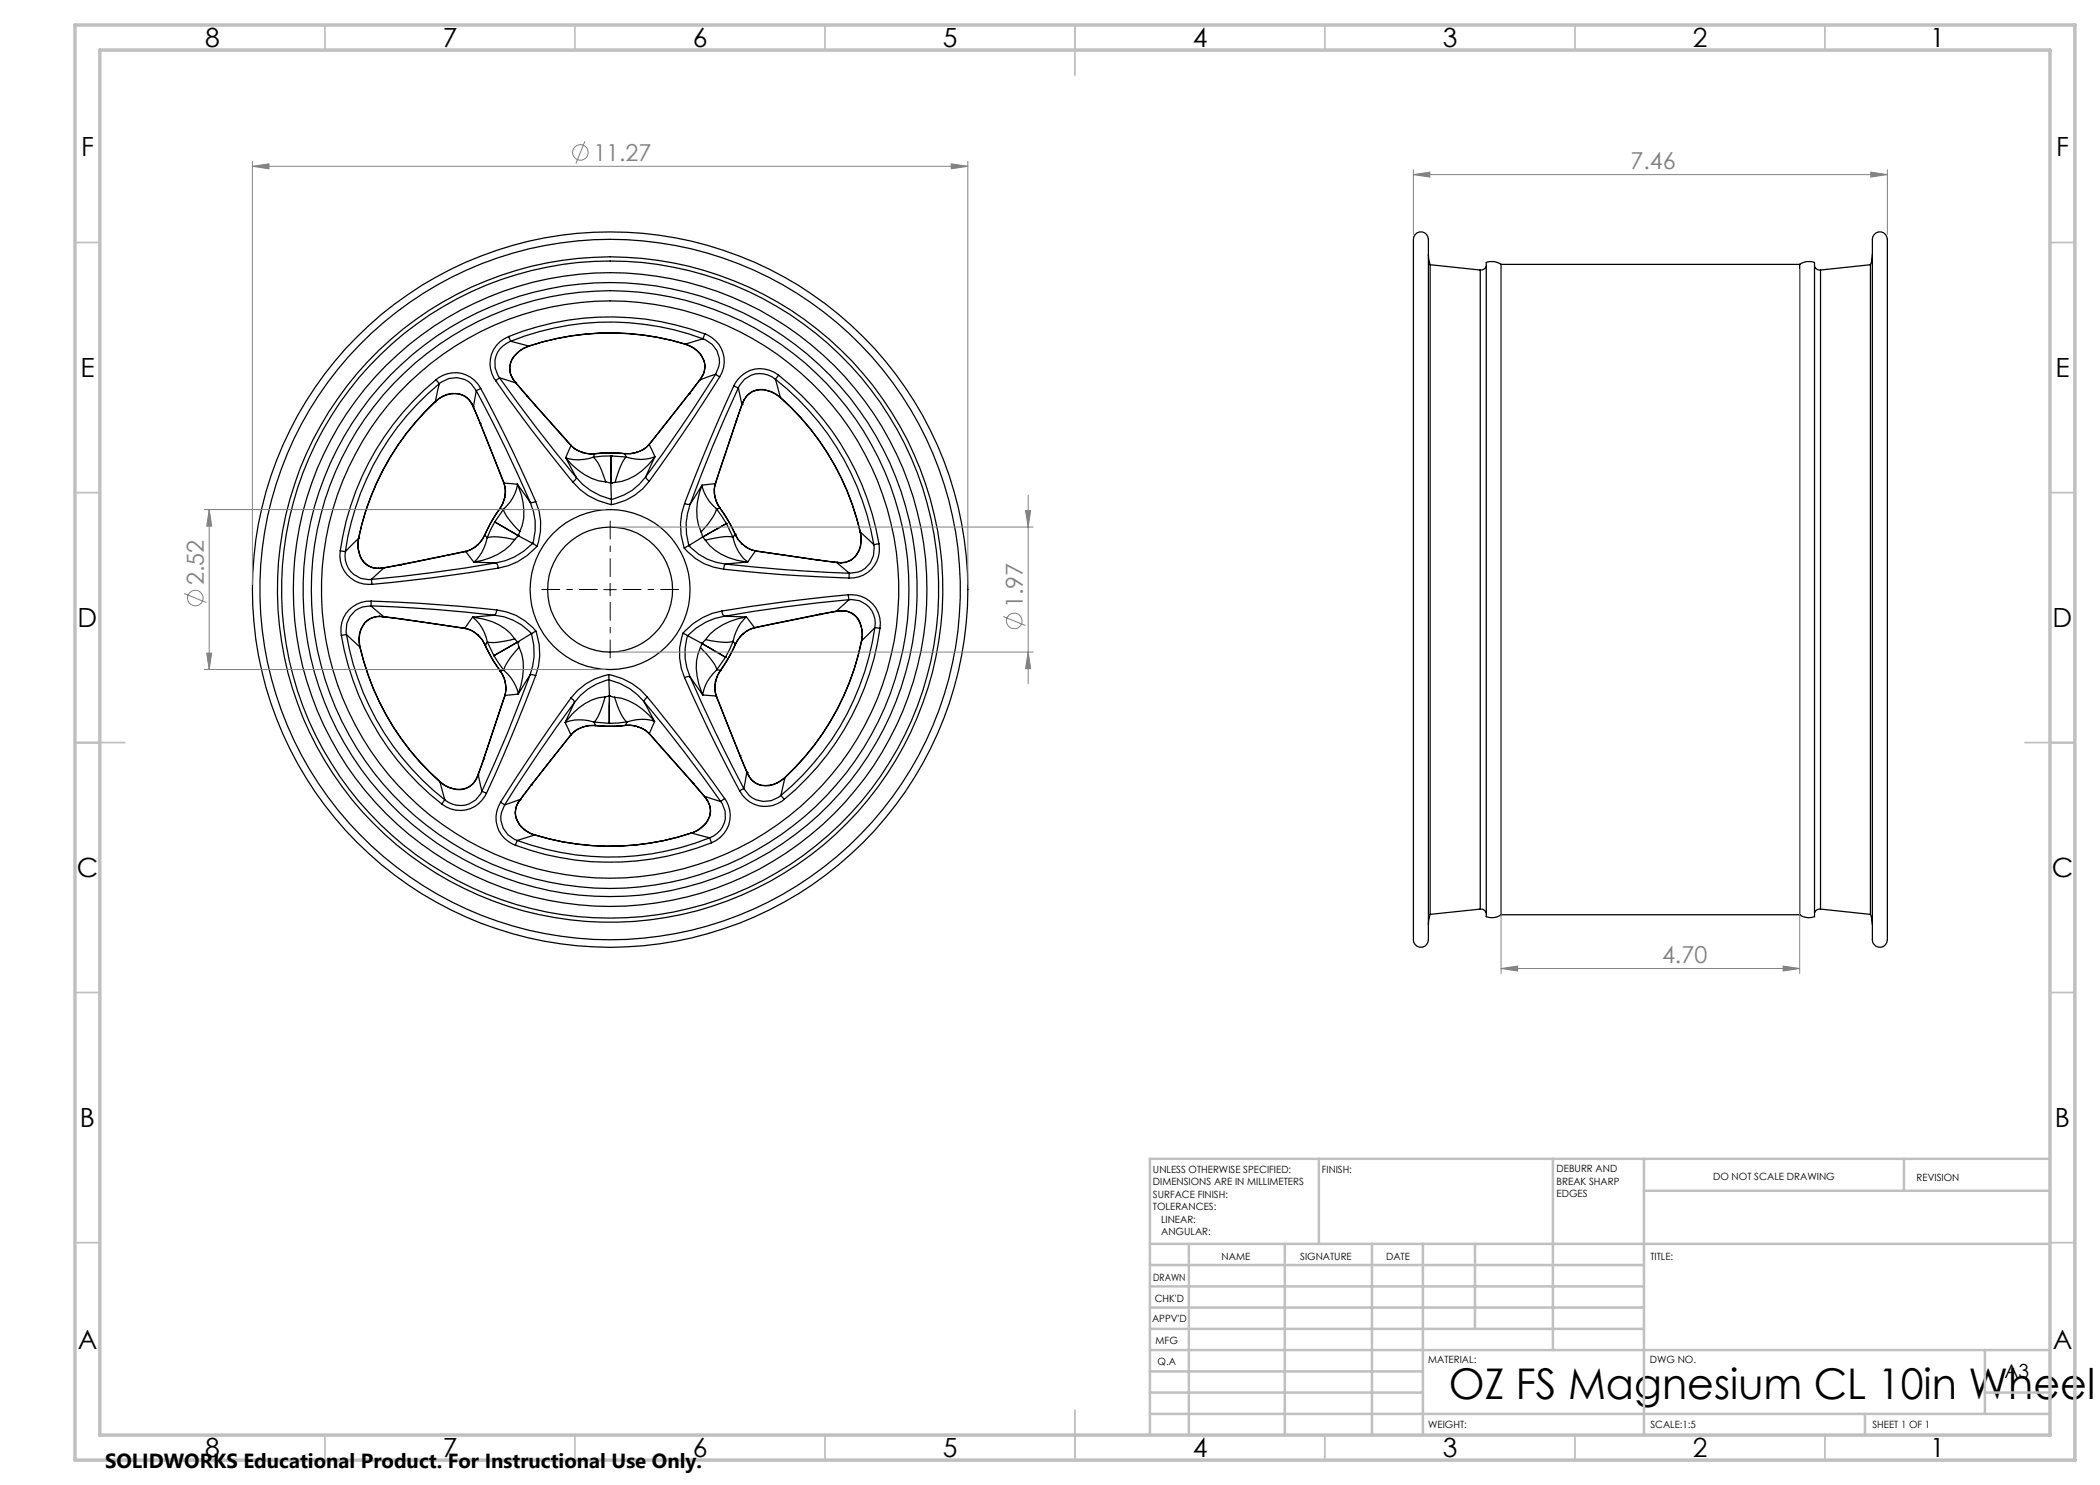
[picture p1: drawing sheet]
<svg xmlns="http://www.w3.org/2000/svg" width="420mm" height="297mm" viewBox="0 0 420 297" stroke-linecap="round" stroke-linejoin="round" font-family="sans-serif">
<g fill="none" stroke="#000" stroke-width=".25">
<path d="M283 46.9a1.6 1.6 0 0 1 2-.2 1.6 1.6 0 0 1 .7 1.9v138.7a1.59 1.59 0 0 1-.9 2 1.59 1.59 0 0 1-2-.8l-.1-140.6 .1-.5zM285.7 50.9v.8l.3 1.2M286 52.9v130M286 52.9l10.1 1.1M296.1 54v127.8M297.3 53.3l-.6 .6-.6 .1M300.2 52.9a2.93 2.93 0 0 0-2.9-.3v130.7a2.8 2.8 0 0 0 2.9-.4M300.2 52.9v130M300.2 52.9h59.7M359.9 52.9a2.93 2.93 0 0 1 3-.3v130.7a2.8 2.8 0 0 1-3-.4M359.9 52.9v130M362.9 53.3l.5 .6 .7 .1"/>
<path d="M364.1 54v127.8M374.1 52.9v130M374.1 52.9l-10 1.1M374.5 50.9l-.2 1.3-.2 .7M374.8 46.9a1.6 1.6 0 0 1 2-.2 1.6 1.6 0 0 1 .7 1.9v138.7a1.59 1.59 0 0 1-.9 2 1.59 1.59 0 0 1-2.1-.8v-140.6v-.5zM87.2 75.9a5.8 5.8 0 0 1 8.9 1.8M87.2 75.9a54.3 54.3 0 0 0-19.1 34.3M87.2 75.9l.7 .8M87.9 76.7a4.7 4.7 0 0 1 7.3 1.4M87.9 76.7a53.5 53.5 0 0 0-18.8 33.6M87.9 76.7l-.8 3.6M95.2 78.1a289.1 289.1 0 0 1 10.8 22.4"/>
<path d="M95.2 78.1l-.5 3.3M96.1 77.7l6.3 12.3 4.7 10.3M96.1 77.7l-.9 .4M99.1 76.1l7.1 9.8 8.4 10.5M99.9 75.6a315.8 315.8 0 0 0 15.4 19.9M99.9 75.6l-.8 .5M99.9 75.6l3.3 1M101.7 67.3a5.8 5.8 0 0 0-2.6 8.8M101.7 67.3l.4 1M102.1 68.3a4.7 4.7 0 0 0-2.2 7.3M102.1 68.3l3.7 .9M102.5 75.7l.1 .1"/>
<path d="M102.6 75.8l.6 .8M103.1 76.5l2.3 2.6M103.1 76.5h.1M103.1 76.5l.1 .1M103.2 76.6l2.2 2.6M105.3 79.1h.1M105.4 79.1l8.8 10M105.4 79.1v.1M105.4 79.2l8.8 9.9M105.8 69.2a4.8 4.8 0 0 0-3.7 5.3l.1 .6 .9 1.4M105.8 69.2a4.8 4.8 0 0 0-3.7 5.6l.5 1M105.8 69.2h.1"/>
<path d="M137.1 68.9a4.9 4.9 0 0 1 3.8 5.1l-.4 1.2M137.1 68.9a51.2 51.2 0 0 0-31.3 .3M137.1 68.8a5.3 5.3 0 0 1 3.9 4.5l-.2 1.2-.4 .8M137.1 68.8a51.2 51.2 0 0 0-31.3 .4M137.1 68.8v.1M137.8 78.9l-7.9 10M137.8 78.8l-7.9 10M137.8 78.8h.1M137.8 78.8v.1M140 76l-2.2 2.9M140 75.9l-2.2 2.9M140 75.9h.1"/>
<path d="M140 75.9v.1M140.4 75.3l-.4 .7M140.5 75.2l-.5 .7M140.5 75.2l-.1 .1M140.6 67.8a4.7 4.7 0 0 1 2.5 7.1M140.6 67.8a53.2 53.2 0 0 0-38.5 .5M140.6 67.8l-3.5 1M141 66.8a5.8 5.8 0 0 1 2.9 8.6M141 66.8a54.5 54.5 0 0 0-39.3 .5M141 66.8l-.4 1M143.1 74.9l-2.3 3.6a304.6 304.6 0 0 1-11.6 16.9M143.1 74.9l.8 .5"/>
<path d="M143.1 74.9l-3.1 1.1M143.9 75.4l-5.4 8.4-8.6 12.4M146.8 77.2l-4.9 11-5 12.5M146.8 77.2l.9 .4M147.7 77.6a284.7 284.7 0 0 0-9.7 23.2M147.7 77.6l.7 3.3M148.8 80l-.4 .9M148.9 79.9l-.5 .9M148.9 79.9l-.1 .1M155.1 75.8a4.7 4.7 0 0 0-7.4 1.8M155.1 75.8a53.6 53.6 0 0 1 19.7 33.1M155.1 75.8l1 3.7"/>
<path d="M155.7 75a54.4 54.4 0 0 1 20.1 33.8M155.7 75a5.8 5.8 0 0 0-8.9 2.2M155.7 75l-.6 .8M156 79.5a4.8 4.8 0 0 0-6.4-.6l-.7 1M156 79.5a51.7 51.7 0 0 1 16 26.9M156 79.5h.1M156.1 79.5a5 5 0 0 0-5.7-1.2l-1 .8-.6 .9M156.1 79.5a51.3 51.3 0 0 1 16 26.9M87.1 80.3a4.9 4.9 0 0 1 6.3-.7l.9 1M87.1 80.3a51.7 51.7 0 0 0-15.4 27.4M87.1 80.3a4.7 4.7 0 0 1 6.7-.4l.5 .7M87.1 80.3a51.1 51.1 0 0 0-15.4 27.4"/>
<path d="M87.1 80.3h.1M94.2 80.6l.4 .7M94.3 80.6l.4 .8M94.6 81.3l1.4 3.4M94.6 81.3h.1M94.6 81.3l.1 .1M94.7 81.4l1.4 3.4M96 84.7l4.7 11.8M96 84.7h.1M96 84.7l.1 .1M96.1 84.8l4.7 11.8M100.7 96.5a5.4 5.4 0 0 1 .2 3"/>
<path d="M100.7 96.5l.1 .1M100.8 96.6l2.7 .2M100.8 96.6l.3 1.7-.2 1.3M100.9 99.5l-.4 1.3-.6 1M100.9 99.6l-.4 1.2-.6 1M100.9 99.5v.1M103.5 96.8l2.5 3.7M103.5 96.8v.1a12.7 12.7 0 0 1 1 8.2l-.5 1.2M103.5 96.8a7.8 7.8 0 0 1-2.8 5.1M113.1 91.5l2.2 4M113.1 91.5a13.5 13.5 0 0 0 6.6 4.7l1.4 .2M114.2 89a4.4 4.4 0 0 0 2.3 1.4"/>
<path d="M114.2 89.1l-1.1 2.4M114.2 89.1l.7 .7 1.6 .7M114.6 96.4a12.8 12.8 0 0 0 7.6 4.5M115.3 95.5l-.2 .4-.5 .5M115.3 95.5a12.6 12.6 0 0 0 7 4.4M116.5 90.5h.1M116.5 90.5l1.6 .3 .8-.1M116.5 90.5l1.6 .3h.8M118.7 91.4a11 11 0 0 1 2.4 5M118.7 91.4a7.9 7.9 0 0 1-5.6 .1M118.9 90.7a25.9 25.9 0 0 1 6.1 0M118.9 90.8l-.2 .6"/>
<path d="M118.9 90.7v.1M121.1 96.4l1.1 .3M122.2 96.7h.1M122.2 96.7l.1 3.2M122.2 91.2v5.5M122.2 91.2l-3.5 .2M122.2 91.2h.1M122.2 91.2l3 .2M122.3 99.9l-.1 1M122.3 99.9h.1M123 96.5l-.8 .2M125 90.7a28.8 28.8 0 0 0-6.1 .1"/>
<path d="M125 90.7h.1M125 90.7l.2 .7M125.2 91.4a13 13 0 0 0-2.2 5.1M127.4 90.5l-1.3 .2h-1.1M127.4 90.5l-1.2 .2h-1.2M129.2 95.4l.1 .4 .6 .4M129.2 95.4a11.4 11.4 0 0 1-6.9 4.5M129.9 88.9l1.1 2.4M129.9 96.2a11.8 11.8 0 0 1-7.7 4.7M129.9 88.9l-1.3 1.1-1.2 .5M129.9 88.8a5 5 0 0 1-2.5 1.6M129.9 88.8v.1"/>
<path d="M131 91.3l-1.8 4.1M131 91.3a11.6 11.6 0 0 1-8 5.2M131 91.3a8 8 0 0 1-5.8 .1M140.4 97l-2.4 3.8M140.4 97a11.8 11.8 0 0 0-.2 9.4M140.4 97a8.1 8.1 0 0 0 2.9 4.8M143 99.5l.5 1.5 .5 .7M143 99.4l.2 .8 .8 1.4M143 99.4v.1M143.1 96.7l-2.7 .3M143.1 96.7l-.3 1 .2 1.8M143.1 96.6a4.9 4.9 0 0 0-.1 2.8"/>
<path d="M143.1 96.6v.1M147.2 84.2l-4.1 12.5M147.3 84.1l-4.2 12.5M147.3 84.1l-.1 .1M148.4 80.9l-1.2 3.3M148.4 80.8l-1.1 3.3M148.4 80.8h.1M148.4 80.8v.1M68.1 110.2a5.8 5.8 0 0 0 6.3 6.7M68.1 110.2l1 .1M69.1 110.3a4.7 4.7 0 0 0 5.2 5.6M71.7 107.7a5.1 5.1 0 0 0 1.9 5.5l1 .4 1.2 .1"/>
<path d="M71.7 107.7l-2.6 2.6M71.7 107.7h.1M71.8 107.7a4.8 4.8 0 0 0 2.6 5.8l1.3 .2M74.3 115.9l.1 1M75.7 113.7h.1M76.7 113.6l-1 .1M76.7 113.6h.1M76.8 113.6l-2.5 2.3M76.8 113.6l-1 .1M80.1 113h.1M80.2 113l-3.4 .6M93 110.3h.2"/>
<path d="M93.2 110.3l1.6 2.1M93.2 110.3l-13 2.7M94.8 112.4l4.4 .2M95.5 109a4.9 4.9 0 0 1-2.5 1.3l-16.3 3.3M95.6 109l-1.5 1-.9 .3M95.6 109h-.1M96.9 107l-.9 1.4-.5 .6M96.9 107l-.3 .8-1 1.2M96.9 107l.5 .6M96.9 107h.1M97.4 107.6a11.7 11.7 0 0 1 5.5 .3M97.4 107.6a8.4 8.4 0 0 1-2.6 4.8"/>
<path d="M99 104.4l4.7 2.8M99 104.4l-1.6 3.2M99 104.4h.1M99.2 112.6a314.4 314.4 0 0 1-24.9 3.3M99.2 112.6l.4 .5 .1 .5M99.7 113.6l-13.3 2-12 1.3M99.9 101.8a26.3 26.3 0 0 0-3 5.2M99.9 101.8a30.4 30.4 0 0 0-3 5.2M99.9 101.8h.1M99.9 101.8l.8 .1M100.7 101.9a12.3 12.3 0 0 0 3.3 4.4M100.7 101.9l-1.7 2.5"/>
<path d="M102.9 107.9a11.8 11.8 0 0 1-8.1 4.5M103.7 107.2h.1M103.7 107.2l-.8 .7M103.7 107.2l2.8 1.5M104 106.3l-.3 .9M106 100.5a11.4 11.4 0 0 1 .5 8.2M106.5 108.7l.9 .5M106.5 108.7a12.8 12.8 0 0 1-7.3 3.9M106.5 108.7h.1M107.1 100.3l-.7 .2h-.4M107.1 100.3a11.8 11.8 0 0 1 .3 8.9M107.4 109.2a13.1 13.1 0 0 1-7.7 4.4"/>
<path d="M136.8 109.6a11.8 11.8 0 0 0 7.9 4.2M136.9 100.7l.7 .2 .4-.1M136.9 100.7a12.9 12.9 0 0 0-.1 8.9M137.8 109.1l-1 .5M137.8 109.1a11.5 11.5 0 0 0 7.3 3.7M137.8 109.1h.1M138 100.8a12.8 12.8 0 0 0-.2 8.3M140.2 106.4l.3 1M140.5 107.4h.1M140.5 107.4l.6 .7M140.5 107.4l-2.7 1.7M141.1 108.1a11.6 11.6 0 0 0 8.4 4.3"/>
<path d="M143.3 101.8a11.9 11.9 0 0 1-3.1 4.6M143.3 101.8l2 2.9M144 101.6a29 29 0 0 1 3 5.3M144 101.7l-.7 .1M144 101.6v.1M144.7 113.8l11.3 1.1 13.8 .7M145.1 112.8a317.8 317.8 0 0 0 24.8 1.8M145.1 112.8l-.2 .4-.2 .6M145.3 104.7l-4.8 2.7M145.3 104.7h.1M145.3 104.7l1.3 2.7M146.6 107.4a13.3 13.3 0 0 0-5.5 .7"/>
<path d="M146.6 107.4a8 8 0 0 0 2.9 5M147 106.9l.6 1 .8 .9M147 106.9h.1M147 106.9l-.4 .5M147.1 106.9l.5 .9 .9 1.1M148.4 108.8l1.1 .8 1.6 .6M148.4 108.8l.1 .1M148.5 108.8a4.9 4.9 0 0 0 2.7 1.4M149.5 112.4l-4.4 .4M151.1 110.2l-1.6 2.2M151.1 110.2l12.6 1.8M151.2 110.2l12.6 1.8"/>
<path d="M151.2 110.2h-.1M163.7 112h.1M163.7 112l3.6 .5M163.8 112h.1M163.8 112l4.4 .5M167.3 112.5l2.6 2.1M167.3 112.5h.1M167.3 112.5l.8 .1M167.4 112.5h.1M168.2 112.5l-.1 .1M169.7 119l-12 1.3-13.3 1.9M169.7 119l.1 .9"/>
<path d="M169.7 119a5.8 5.8 0 0 1 6.3 6.7M169.8 119.9a308.7 308.7 0 0 0-24.9 3.4M169.8 119.9l-2.5 2.3M169.8 119.9a4.7 4.7 0 0 1 5.2 5.6M169.9 114.6l-.1 1M172 106.4a4.8 4.8 0 0 1-2.5 5.9l-1.3 .2M172 106.4h.1M172.1 106.4a5.2 5.2 0 0 1-1.9 5.7l-1.1 .4-1 .1M172.1 106.4l2.7 2.5M174.8 108.9a4.7 4.7 0 0 1-4.9 5.7M175.8 108.8a5.8 5.8 0 0 1-6 6.8M175.8 108.8l-1 .1"/>
<path d="M68.3 127.1a54.7 54.7 0 0 0 20 33.7M69.3 126.9l-1 .2M69.3 126.9a53.3 53.3 0 0 0 19.7 33.1M69.3 126.9l2.7 2.5M72 129.4a51.4 51.4 0 0 0 16 26.9M72 129.4h.1M74.2 121.2l4.3 .2a291.5 291.5 0 0 1 20.4 1.6M74.2 121.2l2.5 2.1M74.2 121.2a4.7 4.7 0 0 0-4.9 5.7M74.2 120.2l10 .5 15.1 1.3M74.2 120.2v1M74.2 120.2a5.8 5.8 0 0 0-5.9 6.9"/>
<path d="M75.9 123.3a4.1 4.1 0 0 0-4.1 4.2l.2 1.9M75.9 123.3h-.1M75.9 123.3h.8M76.6 123.4a4 4 0 0 0-4.7 4.1l.1 1.9M76.6 123.4l3.6 .4M76.6 123.4h.1M76.7 123.3l-.1 .1M76.7 123.3l3.7 .5M80.2 123.8l12.7 1.9M80.2 123.8h.1M80.4 123.8h-.2M80.4 123.8l12.6 1.9"/>
<path d="M92.9 125.7a4.9 4.9 0 0 1 2.6 1.3M92.9 125.7h.1M93 125.7l1.6 .5 1 .8M94.5 123.4l-1.5 2.3M94.5 123.4a11.5 11.5 0 0 1 8.4 4.4M94.5 123.4l.2 .2a8.3 8.3 0 0 1 2.8 4.8M95.5 127a4.8 4.8 0 0 1 1.5 2M95.5 127h.1M95.6 127l.8 .9 .6 1.1M97 129a26.3 26.3 0 0 0 3 5.2M97 129a27.2 27.2 0 0 0 3 5.2M97 129h.1"/>
<path d="M97.5 128.4l-.5 .6M97.5 128.4l1.3 2.7M98.8 131.1l2 3M98.8 131.1h.1M98.9 123l-4.4 .4M98.9 123a11.4 11.4 0 0 1 7.4 3.7M99.3 122l-.1 .7-.3 .3M99.3 122a11.5 11.5 0 0 1 7.9 4.2M100 134.2l.8 1.5 .2 .8M100 134.2l.9 1.5 .1 .7M100 134.2h.1M100.8 134.1a8 8 0 0 1 2.8 4.7"/>
<path d="M100.8 134.1l-.8 .1M100.9 139.2l-4.2 12.6M101 139.1l-.1 .1M101 139.1l-4.2 12.6M101 136.5a4.9 4.9 0 0 1-.1 2.7M101 136.4l.2 1.7-.2 1M101 136.4v.1M102.9 127.8l.6 .6M102.9 127.8a13.1 13.1 0 0 1-5.4 .6M103.5 128.4h.1M103.5 128.4l.3 1.1M103.5 128.4l-4.7 2.7"/>
<path d="M103.6 138.8l-2.6 .3M103.8 129.5a12.2 12.2 0 0 1-.2 9.3M103.8 129.5a12.2 12.2 0 0 0-3 4.6M106 135l-2.4 3.8M106 135a284.7 284.7 0 0 1-9.6 23.3M106 135l.4-.1 .7 .2M106.3 126.7a12.8 12.8 0 0 1-.3 8.3M106.3 126.7h.1M106.3 126.7l-2.8 1.7M107.1 135.1l-4.9 12.5-4.9 11M107.2 126.2a12.8 12.8 0 0 1-.1 8.9M107.2 126.2l-.9 .5"/>
<path d="M114.2 139.6l-6.5 9.3-7.6 11.5M114.2 139.6l.5 .4 .2 .5M121 139.4a10.9 10.9 0 0 0-7.9 5.1h-.1M121 139.4a12.4 12.4 0 0 1-2.2 5M121.8 134.9a13.3 13.3 0 0 1 7.7 4.5M121.8 134.9a12.3 12.3 0 0 0-7.6 4.7M121.8 134.9v1M121.8 135.9a12 12 0 0 0-6.9 4.6M121.8 136a12.6 12.6 0 0 1 7 4.3M121.8 135.9v.1M121.8 136l.1 3.2M121.9 139.2h.1"/>
<path d="M121.9 139.2l1 .2M121.9 139.2l-.9 .2M121.9 139.2l-.1 5.5M122.9 139.4a12 12 0 0 1 8 4.9M122.9 139.4a11 11 0 0 0 2.5 5M129.5 139.4l-.5 .5-.2 .4M129.5 139.4l8.3 10.6 7.1 9.7M136.6 126.6a11.5 11.5 0 0 0 .3 8.9M136.6 126.6l.9 .5M136.9 135.5l4.7 10.3 6.3 12.3M137.5 127.1a11.6 11.6 0 0 0 .5 8.3M137.5 127.1h.1"/>
<path d="M137.5 127.1l2.9 1.6M138 135.4a316.3 316.3 0 0 0 10.8 22.3M138 135.4l2.5 3.6M138 135.4l-.3-.1-.8 .2M140.1 129.5a11.1 11.1 0 0 0 .4 9.5M140.1 129.5a12.3 12.3 0 0 1 3.3 4.4M140.4 128.7h.1M140.4 128.7l-.3 .8M140.4 128.7l4.7 2.7M140.5 139l2.7 .2M141.1 127.9l-.7 .8M141.1 127.9a11.7 11.7 0 0 0 5.5 .4"/>
<path d="M143.1 136.2l-.2 1.3 .3 1.7M143.1 136.2v.1M143.1 136.3a4.6 4.6 0 0 0 .2 3M143.2 139.2l4.8 12M143.2 139.2l4.8 11.9M143.4 133.9a8.2 8.2 0 0 0-2.9 5.1M143.4 133.9l.7 .2M144.1 134.1l-.6 .9-.4 1.3M144.1 134.1l-.6 1-.4 1.1M144.1 134.1h.1M144.4 122.2l.2 .8 .3 .3M144.4 122.2a13.3 13.3 0 0 0-7.8 4.4"/>
<path d="M144.9 123.3l4.4 .1M144.9 123.3a12.8 12.8 0 0 0-7.4 3.8M145.1 131.4h.1M145.1 131.4l-1.7 2.5M146.6 128.3l-1.5 3.1M146.6 128.3l.5 .5M147.1 128.8a28.7 28.7 0 0 1-3 5.3M147.1 128.8h.1M147.1 128.8a26.3 26.3 0 0 1-3 5.3M148.5 126.9l-1.4 1.9M148.5 126.9l-1 1.2-.4 .7M149.3 123.4l1.6 2.1"/>
<path d="M149.3 123.4a12.6 12.6 0 0 0-8.2 4.5M149.3 123.4a7.9 7.9 0 0 0-2.7 4.9M150.9 125.5l-1 .4-1.4 1M150.9 125.5l.1 .1M151 125.6a5 5 0 0 0-2.4 1.2M163.8 122.9h.2M163.8 122.9l-12.9 2.6M164 122.9l-13 2.7M164 122.9h.1M167.3 122.2l-3.5 .7M167.3 122.2l.1 .1M167.4 122.3l-3.4 .6"/>
<path d="M167.4 122.3h.1M168.3 122.1a4 4 0 0 1 4.1 4l-.1 2.1M168.3 122.1l.1 .1M168.3 122.1l-1 .1M168.4 122.2a4 4 0 0 1 4 3.9l-.1 2.1M168.4 122.2l-1 .1M172.3 128.2a51.6 51.6 0 0 1-15.3 27.3M172.3 128.2h.1M172.3 128.2a51.2 51.2 0 0 1-15.3 27.3M175 125.5l1 .2M175 125.5a53.3 53.3 0 0 1-18.8 33.6M175 125.5l-2.7 2.7"/>
<path d="M176 125.7a54.3 54.3 0 0 1-19.2 34.2M88 156.3l1 3.7M88 156.3h.1M89 160l-.7 .8M95.2 155.9a4 4 0 0 1-5.5 1.5l-.8-.3-.9-.8M95.2 155.9a4.1 4.1 0 0 1-5.5 1.6l-1.7-1.2M95.2 155.9h.1M95.6 155l-.4 .9M95.6 155h.1M95.6 154.9l.8 3.4M95.6 154.9l-.4 1M95.6 154.9v.1"/>
<path d="M96.4 158.3l.9 .3M96.4 158.3a4.7 4.7 0 0 1-7.4 1.7M96.7 151.8l-1.1 3.2M96.7 151.8h.1M96.8 151.7l-.1 .1M96.8 151.7l-1.2 3.2M97.3 158.6a5.8 5.8 0 0 1-9 2.2M104 159.9l-.4 .8M104 159.9h.1M104.1 159.9l-3.2 1.1M104.1 159.9h-.1M104.1 159.9l-.5 .6"/>
<path d="M106.2 157.1l-2.2 2.8M106.2 157.1h.1M106.3 156.9l-.1 .2M106.3 156.9l-2.2 3M113 144.5l1.2 2.4M114.2 147l-8 10.1M114.2 146.9v.1M114.2 146.9l-7.9 10M114.9 140.5a321.4 321.4 0 0 0-14 20.5M114.9 140.5l-1.9 4M116.6 145.4a4.7 4.7 0 0 0-2.4 1.7M116.7 145.3l-1.2 .5-1.3 1.1"/>
<path d="M116.7 145.3l-.1 .1M118.8 144.4a8.2 8.2 0 0 0-5.8 .1M118.8 144.4l.3 .7M118.8 144.4l3 .3M119.1 145.1h-1.1l-1.4 .3M119.1 145.1h-1.2l-1.2 .2M119.1 145.1h.1M121.8 144.7h.1M125.1 145.1h.9l1.6 .3M125.1 145.1a28.8 28.8 0 0 1-6 0M125.1 145.1l.8-.1 1.6 .3M125.1 145.1h.1"/>
<path d="M125.4 144.4l-3.6 .3M125.4 144.4l-.3 .7M127.5 145.3l1.6 .7 .8 .7M127.5 145.3l.1 .1M127.6 145.4a4.4 4.4 0 0 1 2.3 1.4M128.8 140.3l2.1 4M128.8 140.3a303.5 303.5 0 0 1 15.3 20M129.9 146.7l8.8 10M129.9 146.7l8.7 9.9M130.9 144.3l-1 2.4M130.9 144.3a7.9 7.9 0 0 0-5.5 .1M138.6 156.6l.1 .1"/>
<path d="M138.6 156.6l2.3 2.7M138.7 156.7l2.2 2.6M138.7 156.7h.1M140.9 159.3l3.2 1M140.9 159.3l.6 .8M140.9 159.3h.1M140.9 159.3a4.1 4.1 0 0 1-.8 6.3l-1.8 1M144.9 159.7l-.8 .6M144.9 159.7a5.8 5.8 0 0 1-2.6 8.9M147.9 158.1a5.7 5.7 0 0 0 8.9 1.8M148 151.1v.1M148 151.1l1.4 3.3"/>
<path d="M148 151.2l1.4 3.3M148 151.2h.1M148.8 157.7l-.9 .4M148.8 157.7a4.8 4.8 0 0 0 7.4 1.4M149.4 154.4l-.6 3.3M149.4 154.4v.1M149.4 154.4l.3 .8M149.4 154.5l.4 .8M149.4 154.5h.1M149.7 155.2a4.3 4.3 0 0 0 6.5 .9l.8-.6M149.7 155.2l.1 .1M149.8 155.3a4.1 4.1 0 0 0 5.6 1.3l1.6-1.1"/>
<path d="M156.2 159.1l.6 .8M157 155.5l-.8 3.6M100.1 160.4l.8 .6M100.1 160.4a5.8 5.8 0 0 0 3 8.6M100.9 161a4.8 4.8 0 0 0 2.5 7.1M103.4 168.1l-.3 .9M103.6 160.7a4 4 0 0 0 1.7 5.5l1.7 .8M103.6 160.5a4 4 0 0 0 1.6 5.7l1.7 .8M103.6 160.5v.2M106.9 167l-3.5 1.1M107 167h-.1M138.3 166.6a51.2 51.2 0 0 1-31.3 .4"/>
<path d="M138.3 166.6l3.6 1M138.3 166.6a51.3 51.3 0 0 1-31.4 .4M138.3 166.6h.1M141.5 160.1a4 4 0 0 1-1.3 5.6l-.9 .5-1 .4M141.5 160.1v.1M141.9 167.6l.4 1M141.9 167.6a53.4 53.4 0 0 1-38.5 .5M142.3 168.6a54.7 54.7 0 0 1-39.2 .4M144.1 160.3a4.7 4.7 0 0 1-2.2 7.3M286 182.9l-.3 2.1M296.1 181.8l.6 .2 .6 .6M296.1 181.8l-10.1 1.1"/>
<path d="M300.2 182.9h59.7M364.1 181.8l-.7 .2-.5 .6M364.1 181.8l10 1.1M374.1 182.9l.2 .8 .2 1.3"/>
<circle cx="122" cy="117.9" r="63.4"/>
<circle cx="122" cy="117.9" r="59.8"/>
<circle cx="122" cy="117.9" r="16"/>
<circle cx="122" cy="117.9" r="57.7"/>
<circle cx="122" cy="117.9" r="71.5"/>
<circle cx="122" cy="117.9" r="61.4"/>
<circle cx="122" cy="117.9" r="70"/>
<circle cx="122" cy="117.9" r="66.5"/>
<circle cx="122" cy="117.9" r="12.5"/>
<circle cx="122" cy="117.9" r="65.7"/>
</g>
<g fill="none" stroke="#808080" stroke-width=".2">
<path d="M50.5 33.3l3.3-.5v1zM50.5 32.3v84.6M50.5 33.3h143.1M117 28.3l-1.8 4.4M190.3 32.8l3.3 .5-3.3 .5zM193.6 32.3v84.6M282.7 34.9l3.3-.5v1zM282.7 33.9v13M282.7 34.9h94.8M374.2 34.4l3.3 .5-3.3 .5zM377.5 33.9v13M300.2 53.9v140.8"/>
<path d="M359.9 53.9v140.8M205.6 99.1v37.7M36.8 118.7l4.5 1.8M40.9 101.9h80.1M41.8 101.9l.5 3.3h-1zM41.8 101.9v32M123 105.4h83.6M205.1 102.1h1l-.5 3.3zM40.9 133.9h80.1M41.3 130.6h1l-.5 3.3zM123 130.4h83.6M200.6 123.3l4.5 1.8"/>
<path d="M205.6 130.4l.5 3.3h-1zM300.2 193.7l3.3-.5v1zM300.2 193.7h59.7M356.6 193.2l3.3 .5-3.3 .5z"/>
<circle cx="116.1" cy="30.5" r="1.56"/>
<circle cx="39.1" cy="119.6" r="1.56"/>
<circle cx="202.9" cy="124.2" r="1.56"/>
</g>
<path d="M119.5 117.9h-11.2M122 115.4v-11.3M124.5 117.9h11.3M122 120.4v11.2" fill="none" stroke="#000" stroke-width=".2" stroke-dasharray="15.2 1.3 1.3 1.3" stroke-dashoffset="11.5" stroke-linecap="butt"/>
<path d="M120.8 117.9h2.5M122 116.7v2.5" fill="none" stroke="#000" stroke-width=".2"/>
<g fill="none" stroke="#c0c0c0" stroke-width=".35">
<path d="M65 5v5M115 5v5M165 5v5M215 5v10M265 5v5M315 5v5M365 5v5M15 48.5h5M410 48.5h5M15 98.5h5M410 98.5h5M15 148.5h10"/>
<path d="M405 148.5h10M15 198.5h5M410 198.5h5M15 248.5h5M410 248.5h5M65 287v5M115 287v5M165 287v5M215 282v10M265 287v5M315 287v5M365 287v5"/>
</g>
<g fill="none" stroke="#c0c0c0" stroke-width=".5">
<path d="M263.8 231.8v17M310.6 231.8v38.2M328.8 231.8v55.2M328.8 238.2h81.2M380.8 231.8v6.4M410 231.8h-180v55.2M230 248.8h180M230 257.3h98.8M230 253h98.8M237.8 248.8v38.2M257 248.8v38.2M274.4 248.8v38.2"/>
<path d="M284.6 248.8v38.2M295 248.8v17M230 265.8h98.8M230 261.5h98.8M230 278.5h54.6M230 274.3h54.6M230 270h180M397 278.5h13M397 270v12.8M230 282.8h180M373 282.8v4.2"/>
</g>
<path d="M15 5h400v287h-400zM20 10h390v277h-390z" fill="none" stroke="#c0c0c0" stroke-width=".7"/>
<g fill="#808080">
<path d="M356.6 193.2l3.3 .5-3.3 .5zM300.2 193.7l3.3-.5v1z"/>
<path d="M50.5 33.3l3.3-.5v1zM190.3 32.8l3.3 .5-3.3 .5z"/>
<path d="M282.7 34.9l3.3-.5v1zM374.2 34.4l3.3 .5-3.3 .5z"/>
<path d="M205.1 102.1h1l-.5 3.3zM205.6 130.4l.5 3.3h-1zM41.8 101.9l.5 3.3h-1zM41.3 130.6h1l-.5 3.3z"/>
</g>
<text font-size="8.5" x="289.8" y="279.7">OZ FS Magnesium CL 10in Wheel</text>
<g font-size="5.3">
<text x="41" y="9.5">8</text>
<text x="88.5" y="9.5">7</text>
<text x="138.5" y="9.5">6</text>
<text x="188.5" y="9.5">5</text>
<text x="238.5" y="9.5">4</text>
<text x="288.5" y="9.5">3</text>
<text x="338.5" y="9.5">2</text>
<text x="386" y="9.5">1</text>
<text x="16.2" y="31.2">F</text>
<text x="411.2" y="31.2">F</text>
<text x="16.1" y="75.5">E</text>
<text x="411.1" y="75.5">E</text>
<text x="15.5" y="125.5">D</text>
<text x="410.5" y="125.5">D</text>
<text x="15.4" y="175.5">C</text>
<text x="410.4" y="175.5">C</text>
<text x="16" y="225.5">B</text>
<text x="411" y="225.5">B</text>
<text x="15.5" y="269.7">A</text>
<text x="410.5" y="269.7">A</text>
<text x="41" y="291.5">8</text>
<text x="88.5" y="291.5">7</text>
<text x="138.5" y="291.5">6</text>
<text x="188.5" y="291.5">5</text>
<text x="238.5" y="291.5">4</text>
<text x="288.5" y="291.5">3</text>
<text x="338.5" y="291.5">2</text>
<text x="386" y="291.5">1</text>
</g>
<g font-size="4.7" fill="#808080">
<text x="118.7" y="32.2">11.27</text>
<text x="326.1" y="33.9">7.46</text>
<text x="40.8" y="117" transform="rotate(-90 40.8 117)">2.52</text>
<text x="204.6" y="121.6" transform="rotate(-90 204.6 121.6)">1.97</text>
<text x="332.4" y="192.7">4.70</text>
</g>
<text font-size="4.1" x="21" y="293.7">SOLIDWORKS Educational Product. For Instructional Use Only.</text>
<text font-size="3.9" x="400.9" y="275.5">A3</text>
<g font-size="2">
<text x="230.6" y="234.6">UNLESS OTHERWISE SPECIFIED:</text>
<text x="230.6" y="237.1">DIMENSIONS ARE IN MILLIMETERS</text>
<text x="230.6" y="239.6">SURFACE FINISH:</text>
<text x="264.4" y="234.6">FINISH:</text>
<text x="311.3" y="234.5">DEBURR AND</text>
<text x="311.3" y="237">BREAK SHARP</text>
<text x="311.3" y="239.5">EDGES</text>
<text x="342.6" y="236">DO NOT SCALE DRAWING</text>
<text x="383.3" y="236.2">REVISION</text>
<text x="230.6" y="242.1">TOLERANCES:</text>
<text x="232.2" y="244.6">LINEAR:</text>
<text x="232.2" y="247.1">ANGULAR:</text>
<text x="244.3" y="252">NAME</text>
<text x="260" y="251.9">SIGNATURE</text>
<text x="277.2" y="251.9">DATE</text>
<text x="330.1" y="251.9">TITLE:</text>
<text x="230.6" y="256.1">DRAWN</text>
<text x="230.9" y="260.3">CHK'D</text>
<text x="230.4" y="264.4">APPV'D</text>
<text x="231.1" y="268.8">MFG</text>
<text x="231.5" y="273">Q.A</text>
<text x="285.6" y="272.5">MATERIAL:</text>
<text x="330" y="272.5">DWG NO.</text>
<text x="285.6" y="285.5">WEIGHT:</text>
<text x="330.1" y="285.6">SCALE:1:5</text>
<text x="374.5" y="285.6">SHEET 1 OF 1</text>
</g>
</svg>
